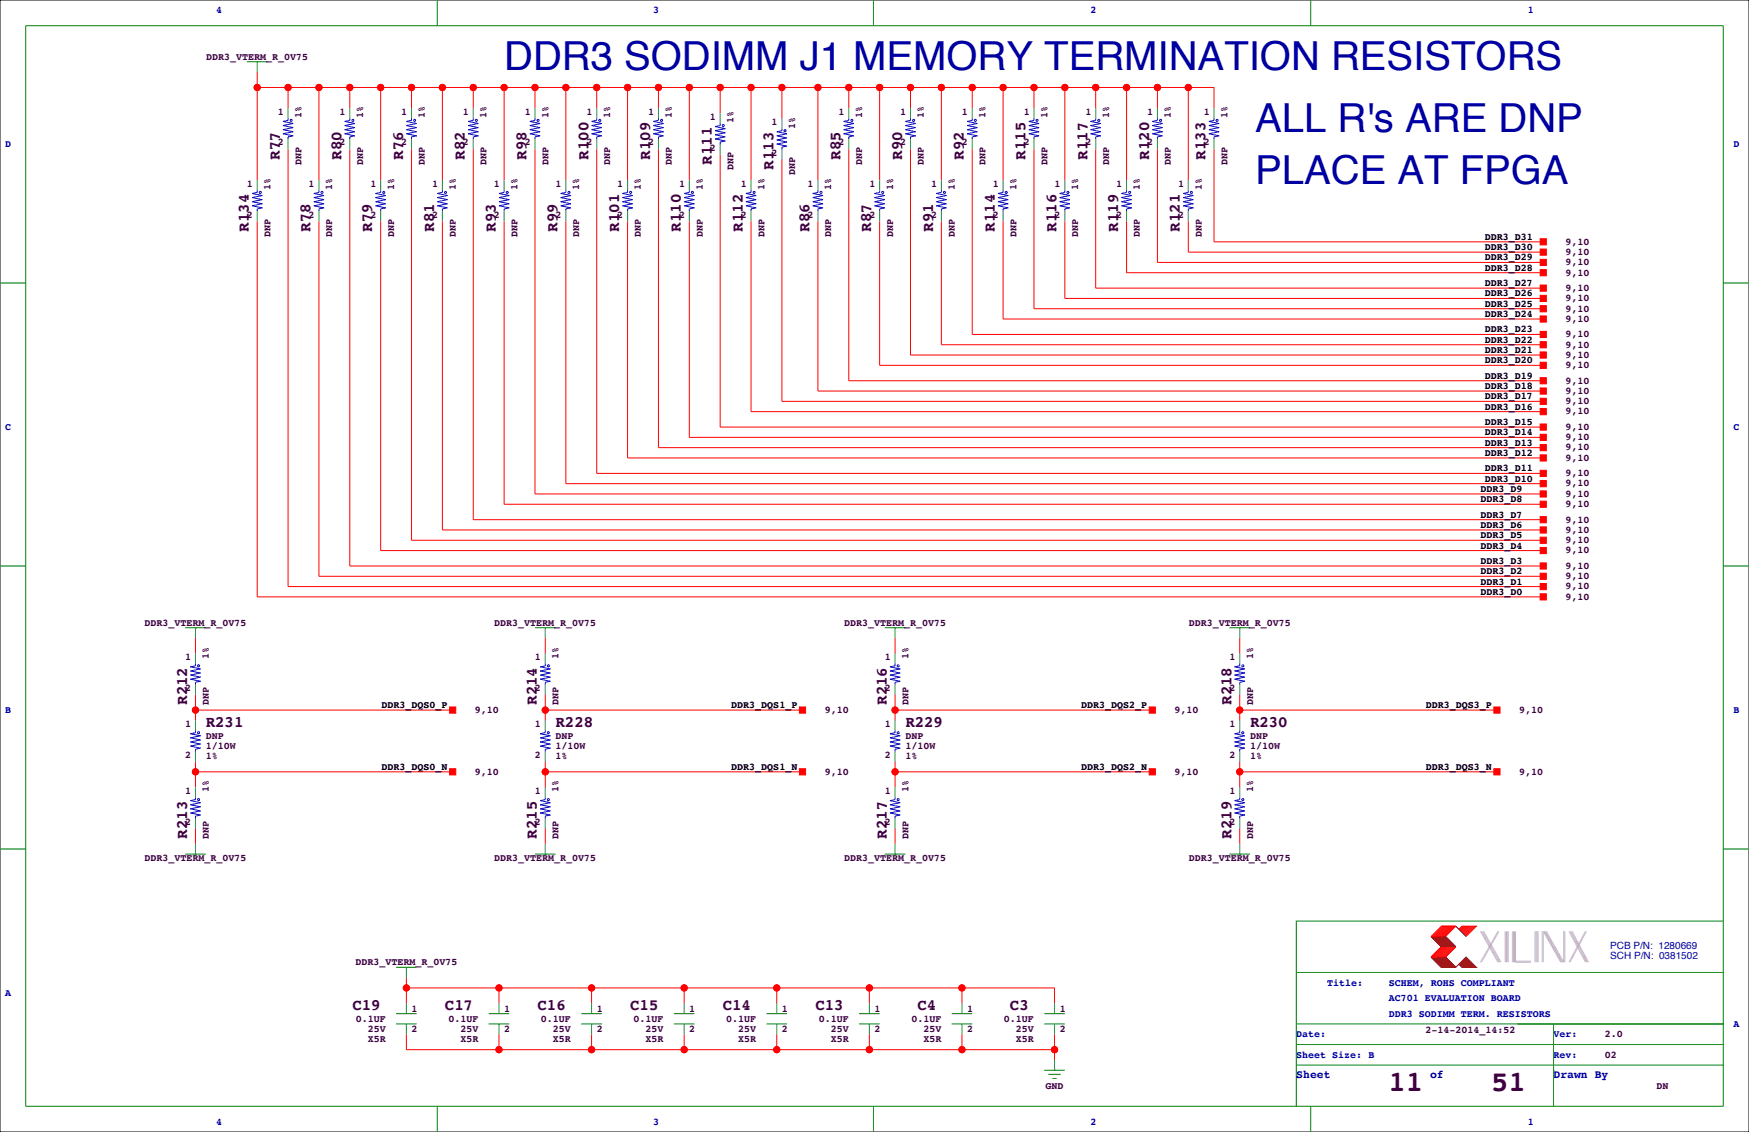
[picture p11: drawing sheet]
<svg xmlns="http://www.w3.org/2000/svg" width="432mm" height="279mm" viewBox="0 0 432 279" stroke-linecap="round" stroke-linejoin="round" font-family="sans-serif">
<path d="M0 0h431.8v279.4h-431.8z" fill="none" stroke="#000" stroke-width=".25"/>
<g fill="none" stroke="#f00" stroke-width=".25">
<path d="M63.5 17.8v26.6M63.5 21.6h236.2v5.1M71.1 21.6v5.1M71.1 36.8v108h309.9M78.7 21.6v22.8M86.4 21.6v5.1M86.4 36.8v102.9h294.6M94 21.6v22.8M101.6 21.6v5.1M101.6 36.8v96.5h279.4M109.2 21.6v22.8M116.8 21.6v5.1"/>
<path d="M116.8 36.8v91.5h264.2M124.5 21.6v22.8M132.1 21.6v5.1M132.1 36.8v85.1h248.9M139.7 21.6v22.8M147.3 21.6v5.1M147.3 36.8v80h233.7M154.9 21.6v22.8M162.6 21.6v5.1M162.6 36.8v73.7h218.4M170.2 21.6v22.8M177.8 21.6v6.3"/>
<path d="M177.8 38.1v67.3h203.2M185.4 21.6v22.8M193 21.6v7.6M193 39.4v59.7h188M201.9 21.6v22.8M209.5 21.6v5.1M209.5 36.8v57.2h171.5M217.2 21.6v22.8M224.8 21.6v5.1M224.8 36.8v50.8h156.2M232.4 21.6v22.8M240 21.6v5.1"/>
<path d="M240 36.8v45.7h141M247.6 21.6v22.8M255.3 21.6v5.1M255.3 36.8v39.4h125.7M262.9 21.6v22.8M270.5 21.6v5.1M270.5 36.8v34.3h110.5M278.1 21.6v22.8M285.8 21.6v5.1M285.8 36.8v28h95.2M293.4 21.6v22.8M299.7 36.8v22.9h81.3"/>
<path d="M63.5 54.6v92.7h317.5M78.7 54.6v87.6h302.3M94 54.6v81.3h287M109.2 54.6v76.2h271.8M124.5 54.6v69.9h256.5M139.7 54.6v64.8h241.3M154.9 54.6v58.4h226.1M170.2 54.6v53.3h210.8M185.4 54.6v47h195.6M201.9 54.6v41.9h179.1M217.2 54.6v35.6h163.8M232.4 54.6v30.5h148.6"/>
<path d="M247.6 54.6v24.1h133.4M262.9 54.6v19.1h118.1M278.1 54.6v12.7h102.9M293.4 54.6v7.6h87.6M48.3 157.5v3.8M134.6 157.5v3.8M221 157.5v3.8M306.1 157.5v3.8M48.3 175.3h63.5M48.3 171.4v6.4M134.6 175.3h63.5M134.6 171.4v6.4"/>
<path d="M221 175.3h63.5M221 171.4v6.4M306.1 175.3h63.5M306.1 171.4v6.4M48.3 188v6.3M48.3 190.5h63.5M134.6 190.5h63.5M134.6 188v6.3M221 188v6.3M221 190.5h63.5M306.1 190.5h63.5M306.1 188v6.3"/>
<path d="M48.3 204.5v3.8M134.6 204.5v3.8M221 204.5v3.8M306.1 204.5v3.8M355.9 233.7l-2.6 2.5h3.6l2.5-2.5M355.9 228.6h3.5l-2.5 2.5h-3.6zM356.1 233.7l-2.5 2.5M356.1 228.6l-2.5 2.5M356.4 233.7l-2.6 2.5M356.4 228.6l-2.6 2.5M356.6 233.7l-2.5 2.5M356.6 228.6l-2.5 2.5"/>
<path d="M356.9 233.7l-2.6 2.5M356.9 228.6l-2.6 2.5M357.1 233.7l-2.5 2.5M357.1 228.6l-2.5 2.5M357.4 233.7l-2.6 2.5M357.4 228.6l-2.6 2.5M357.6 233.7l-2.5 2.5M357.6 228.6l-2.5 2.5M357.9 233.7l-2.6 2.5M357.9 228.6l-2.6 2.5M358.1 233.7l-2.5 2.5M358.1 228.6l-2.5 2.5"/>
<path d="M358.4 233.7l-2.5 2.5M358.4 228.6l-2.5 2.5M358.6 233.7l-2.5 2.5M358.6 228.6l-2.5 2.5M358.9 233.7l-2.5 2.5M358.9 228.6l-2.5 2.5M359.2 233.7l-2.6 2.5M359.2 228.6l-2.6 2.5M360.2 229.4l.7-.8h3.6l-2.6 2.5M361.2 228.6l-.8 .8M361.4 228.6l-1 1M361.7 228.6l-1 1"/>
<path d="M361.9 228.6l-1.2 1.3M362.2 228.6l-1.3 1.3M362.5 228.6l-1.6 1.5M362.7 228.6l-1.5 1.5M363 228.6l-1.8 1.8M363.2 228.6l-1.8 1.8M363.5 228.6l-2.1 2M363.7 228.6l-2 2M364 228.6l-2.3 2.3M364.2 228.6l-2.3 2.3M100.3 241.3v6.3M100.3 255.3v3.8h160"/>
<path d="M100.3 243.8h160v3.8M123.2 243.8v3.8M123.2 255.3v3.8M146 243.8v3.8M146 255.3v3.8M168.9 243.8v3.8M168.9 255.3v3.8M191.8 243.8v3.8M191.8 255.3v3.8M214.6 243.8v3.8M214.6 255.3v3.8M237.5 243.8v3.8"/>
<path d="M237.5 255.3v3.8M260.3 255.3v6.3"/>
<circle cx="63.5" cy="21.6" r=".76"/>
<circle cx="71.1" cy="21.6" r=".76"/>
<circle cx="78.7" cy="21.6" r=".76"/>
<circle cx="86.4" cy="21.6" r=".76"/>
<circle cx="94" cy="21.6" r=".76"/>
<circle cx="101.6" cy="21.6" r=".76"/>
<circle cx="109.2" cy="21.6" r=".76"/>
<circle cx="116.8" cy="21.6" r=".76"/>
<circle cx="124.5" cy="21.6" r=".76"/>
<circle cx="132.1" cy="21.6" r=".76"/>
<circle cx="139.7" cy="21.6" r=".76"/>
<circle cx="147.3" cy="21.6" r=".76"/>
<circle cx="154.9" cy="21.6" r=".76"/>
<circle cx="162.6" cy="21.6" r=".76"/>
<circle cx="170.2" cy="21.6" r=".76"/>
<circle cx="177.8" cy="21.6" r=".76"/>
<circle cx="185.4" cy="21.6" r=".76"/>
<circle cx="193" cy="21.6" r=".76"/>
<circle cx="201.9" cy="21.6" r=".76"/>
<circle cx="209.6" cy="21.6" r=".76"/>
<circle cx="217.2" cy="21.6" r=".76"/>
<circle cx="224.8" cy="21.6" r=".76"/>
<circle cx="232.4" cy="21.6" r=".76"/>
<circle cx="240" cy="21.6" r=".76"/>
<circle cx="247.7" cy="21.6" r=".76"/>
<circle cx="255.3" cy="21.6" r=".76"/>
<circle cx="262.9" cy="21.6" r=".76"/>
<circle cx="270.5" cy="21.6" r=".76"/>
<circle cx="278.1" cy="21.6" r=".76"/>
<circle cx="285.8" cy="21.6" r=".76"/>
<circle cx="293.4" cy="21.6" r=".76"/>
<circle cx="48.3" cy="175.3" r=".76"/>
<circle cx="134.6" cy="175.3" r=".76"/>
<circle cx="221" cy="175.3" r=".76"/>
<circle cx="306.1" cy="175.3" r=".76"/>
<circle cx="48.3" cy="190.5" r=".76"/>
<circle cx="134.6" cy="190.5" r=".76"/>
<circle cx="221" cy="190.5" r=".76"/>
<circle cx="306.1" cy="190.5" r=".76"/>
<circle cx="100.3" cy="243.8" r=".76"/>
<circle cx="123.2" cy="259.1" r=".76"/>
<circle cx="123.2" cy="243.8" r=".76"/>
<circle cx="146.1" cy="259.1" r=".76"/>
<circle cx="146.1" cy="243.8" r=".76"/>
<circle cx="168.9" cy="259.1" r=".76"/>
<circle cx="168.9" cy="243.8" r=".76"/>
<circle cx="191.8" cy="259.1" r=".76"/>
<circle cx="191.8" cy="243.8" r=".76"/>
<circle cx="214.6" cy="259.1" r=".76"/>
<circle cx="214.6" cy="243.8" r=".76"/>
<circle cx="237.5" cy="259.1" r=".76"/>
<circle cx="237.5" cy="243.8" r=".76"/>
<circle cx="260.4" cy="259.1" r=".76"/>
</g>
<g fill="#f00" stroke="#f00" stroke-width=".25">
<path d="M283.7 174.5h1.5v1.5h-1.5z" fill-rule="evenodd"/>
<path d="M111 189.7h1.5v1.6h-1.5z" fill-rule="evenodd"/>
<path d="M368.8 174.5h1.5v1.5h-1.5z" fill-rule="evenodd"/>
<path d="M368.8 189.7h1.5v1.6h-1.5z" fill-rule="evenodd"/>
<path d="M283.7 189.7h1.5v1.6h-1.5z" fill-rule="evenodd"/>
<path d="M197.4 174.5h1.5v1.5h-1.5z" fill-rule="evenodd"/>
<path d="M197.4 189.7h1.5v1.6h-1.5z" fill-rule="evenodd"/>
<path d="M111 174.5h1.5v1.5h-1.5z" fill-rule="evenodd"/>
<path d="M380.2 89.4h1.6v1.5h-1.6z" fill-rule="evenodd"/>
<path d="M380.2 86.9h1.6v1.5h-1.6z" fill-rule="evenodd"/>
<path d="M380.2 84.3h1.6v1.6h-1.6z" fill-rule="evenodd"/>
<path d="M380.2 81.8h1.6v1.5h-1.6z" fill-rule="evenodd"/>
<path d="M380.2 58.9h1.6v1.6h-1.6z" fill-rule="evenodd"/>
<path d="M380.2 61.5h1.6v1.5h-1.6z" fill-rule="evenodd"/>
<path d="M380.2 64h1.6v1.5h-1.6z" fill-rule="evenodd"/>
<path d="M380.2 70.4h1.6v1.5h-1.6z" fill-rule="evenodd"/>
<path d="M380.2 66.5h1.6v1.6h-1.6z" fill-rule="evenodd"/>
<path d="M380.2 72.9h1.6v1.5h-1.6z" fill-rule="evenodd"/>
<path d="M380.2 75.4h1.6v1.6h-1.6z" fill-rule="evenodd"/>
<path d="M380.2 78h1.6v1.5h-1.6z" fill-rule="evenodd"/>
<path d="M380.2 93.2h1.6v1.5h-1.6z" fill-rule="evenodd"/>
<path d="M380.2 95.8h1.6v1.5h-1.6z" fill-rule="evenodd"/>
<path d="M380.2 98.3h1.6v1.5h-1.6z" fill-rule="evenodd"/>
<path d="M380.2 100.8h1.6v1.6h-1.6z" fill-rule="evenodd"/>
<path d="M380.2 104.6h1.6v1.6h-1.6z" fill-rule="evenodd"/>
<path d="M380.2 107.2h1.6v1.5h-1.6z" fill-rule="evenodd"/>
<path d="M380.2 109.7h1.6v1.6h-1.6z" fill-rule="evenodd"/>
<path d="M380.2 112.3h1.6v1.5h-1.6z" fill-rule="evenodd"/>
<path d="M380.2 116.1h1.6v1.5h-1.6z" fill-rule="evenodd"/>
<path d="M380.2 118.6h1.6v1.5h-1.6z" fill-rule="evenodd"/>
<path d="M380.2 121.2h1.6v1.5h-1.6z" fill-rule="evenodd"/>
<path d="M380.2 123.7h1.6v1.5h-1.6z" fill-rule="evenodd"/>
<path d="M380.2 127.5h1.6v1.5h-1.6z" fill-rule="evenodd"/>
<path d="M380.2 130h1.6v1.6h-1.6z" fill-rule="evenodd"/>
<path d="M380.2 132.6h1.6v1.5h-1.6z" fill-rule="evenodd"/>
<path d="M380.2 135.1h1.6v1.6h-1.6z" fill-rule="evenodd"/>
<path d="M380.2 138.9h1.6v1.6h-1.6z" fill-rule="evenodd"/>
<path d="M380.2 141.5h1.6v1.5h-1.6z" fill-rule="evenodd"/>
<path d="M380.2 144h1.6v1.5h-1.6z" fill-rule="evenodd"/>
<path d="M380.2 146.6h1.6v1.5h-1.6z" fill-rule="evenodd"/>
<circle cx="221" cy="175.3" r=".76"/>
<circle cx="48.3" cy="190.5" r=".76"/>
<circle cx="306.1" cy="175.3" r=".76"/>
<circle cx="306.1" cy="190.5" r=".76"/>
<circle cx="221" cy="190.5" r=".76"/>
<circle cx="134.6" cy="175.3" r=".76"/>
<circle cx="134.6" cy="190.5" r=".76"/>
<circle cx="48.3" cy="175.3" r=".76"/>
<circle cx="293.4" cy="21.6" r=".76"/>
<circle cx="285.8" cy="21.6" r=".76"/>
<circle cx="278.1" cy="21.6" r=".76"/>
<circle cx="270.5" cy="21.6" r=".76"/>
<circle cx="262.9" cy="21.6" r=".76"/>
<circle cx="63.5" cy="21.6" r=".76"/>
<circle cx="71.1" cy="21.6" r=".76"/>
<circle cx="78.7" cy="21.6" r=".76"/>
<circle cx="86.4" cy="21.6" r=".76"/>
<circle cx="94" cy="21.6" r=".76"/>
<circle cx="101.6" cy="21.6" r=".76"/>
<circle cx="109.2" cy="21.6" r=".76"/>
<circle cx="116.8" cy="21.6" r=".76"/>
<circle cx="124.5" cy="21.6" r=".76"/>
<circle cx="132.1" cy="21.6" r=".76"/>
<circle cx="139.7" cy="21.6" r=".76"/>
<circle cx="147.3" cy="21.6" r=".76"/>
<circle cx="154.9" cy="21.6" r=".76"/>
<circle cx="162.6" cy="21.6" r=".76"/>
<circle cx="170.2" cy="21.6" r=".76"/>
<circle cx="177.8" cy="21.6" r=".76"/>
<circle cx="185.4" cy="21.6" r=".76"/>
<circle cx="193" cy="21.6" r=".76"/>
<circle cx="201.9" cy="21.6" r=".76"/>
<circle cx="209.6" cy="21.6" r=".76"/>
<circle cx="217.2" cy="21.6" r=".76"/>
<circle cx="224.8" cy="21.6" r=".76"/>
<circle cx="232.4" cy="21.6" r=".76"/>
<circle cx="240" cy="21.6" r=".76"/>
<circle cx="247.7" cy="21.6" r=".76"/>
<circle cx="255.3" cy="21.6" r=".76"/>
<circle cx="123.2" cy="259.1" r=".76"/>
<circle cx="146.1" cy="259.1" r=".76"/>
<circle cx="260.4" cy="259.1" r=".76"/>
<circle cx="237.5" cy="259.1" r=".76"/>
<circle cx="214.6" cy="259.1" r=".76"/>
<circle cx="191.8" cy="259.1" r=".76"/>
<circle cx="168.9" cy="259.1" r=".76"/>
<circle cx="237.5" cy="243.8" r=".76"/>
<circle cx="214.6" cy="243.8" r=".76"/>
<circle cx="191.8" cy="243.8" r=".76"/>
<circle cx="168.9" cy="243.8" r=".76"/>
<circle cx="146.1" cy="243.8" r=".76"/>
<circle cx="123.2" cy="243.8" r=".76"/>
<circle cx="100.3" cy="243.8" r=".76"/>
</g>
<g fill="none" stroke="#008080" stroke-width=".25">
<path d="M63.5 15.2v2.6M71.1 26.7v2.5M71.1 34.3v2.5M86.4 26.7v2.5M86.4 34.3v2.5M101.6 26.7v2.5M101.6 34.3v2.5M116.8 26.7v2.5M116.8 34.3v2.5M132.1 26.7v2.5M132.1 34.3v2.5M147.3 26.7v2.5"/>
<path d="M147.3 34.3v2.5M162.6 26.7v2.5M162.6 34.3v2.5M177.8 27.9v2.6M177.8 35.6v2.5M193 29.2v2.6M193 36.8v2.6M209.5 26.7v2.5M209.5 34.3v2.5M224.8 26.7v2.5M224.8 34.3v2.5M240 26.7v2.5"/>
<path d="M240 34.3v2.5M255.3 26.7v2.5M255.3 34.3v2.5M270.5 26.7v2.5M270.5 34.3v2.5M285.8 26.7v2.5M285.8 34.3v2.5M299.7 26.7v2.5M299.7 34.3v2.5M63.5 44.4v2.6M63.5 52.1v2.5M78.7 44.4v2.6"/>
<path d="M78.7 52.1v2.5M94 44.4v2.6M94 52.1v2.5M109.2 44.4v2.6M109.2 52.1v2.5M124.5 44.4v2.6M124.5 52.1v2.5M139.7 44.4v2.6M139.7 52.1v2.5M154.9 44.4v2.6M154.9 52.1v2.5M170.2 44.4v2.6"/>
<path d="M170.2 52.1v2.5M185.4 44.4v2.6M185.4 52.1v2.5M201.9 44.4v2.6M201.9 52.1v2.5M217.2 44.4v2.6M217.2 52.1v2.5M232.4 44.4v2.6M232.4 52.1v2.5M247.6 44.4v2.6M247.6 52.1v2.5M262.9 44.4v2.6"/>
<path d="M262.9 52.1v2.5M278.1 44.4v2.6M278.1 52.1v2.5M293.4 44.4v2.6M293.4 52.1v2.5M48.3 154.9v2.6M134.6 154.9v2.6M221 154.9v2.6M306.1 154.9v2.6M48.3 161.3v2.5M48.3 168.9v2.5M48.3 177.8v2.5"/>
<path d="M134.6 161.3v2.5M134.6 168.9v2.5M134.6 177.8v2.5M221 161.3v2.5M221 168.9v2.5M221 177.8v2.5M306.1 161.3v2.5M306.1 168.9v2.5M306.1 177.8v2.5M48.3 185.4v2.6M48.3 194.3v2.5M134.6 185.4v2.6"/>
<path d="M134.6 194.3v2.5M221 185.4v2.6M221 194.3v2.5M306.1 185.4v2.6M306.1 194.3v2.5M48.3 201.9v2.6M48.3 208.3v2.5M134.6 201.9v2.6M134.6 208.3v2.5M221 201.9v2.6M221 208.3v2.5M306.1 201.9v2.6"/>
<path d="M306.1 208.3v2.5M100.3 238.8v2.5M100.3 247.6v2.6M100.3 252.7v2.6M123.2 247.6v2.6M123.2 252.7v2.6M146 247.6v2.6M146 252.7v2.6M168.9 247.6v2.6M168.9 252.7v2.6M191.8 247.6v2.6M191.8 252.7v2.6"/>
<path d="M214.6 247.6v2.6M214.6 252.7v2.6M237.5 247.6v2.6M237.5 252.7v2.6M260.3 247.6v2.6M260.3 252.7v2.6M260.3 261.6v2.6"/>
</g>
<g fill="none" stroke="#008000" stroke-width=".25">
<path d="M6.3 6.4h419.1v266.6h-419.1zM61 15.2h5M63.5 15.2h.1M107.9 0v6.4M215.6 0v6.4M323.6 0v6.4M0 69.8h6.3M425.4 69.8h6.4M0 139.7h6.3M425.4 139.7h6.4M45.7 154.9h5.1M48.3 154.9h.1"/>
<path d="M132.1 154.9h5.1M134.6 154.9h.1M218.4 154.9h5.1M221 154.9h.1M303.5 154.9h5.1M306.1 154.9h.1M0 209.5h6.3M45.7 210.8h5.1M48.3 210.8h.1M132.1 210.8h5.1M134.6 210.8h.1M218.4 210.8h5.1"/>
<path d="M221 210.8h.1M303.5 210.8h5.1M306.1 210.8h.1M425.4 209.5h6.4M97.8 238.8h5.1M100.3 238.8h.1M425.4 227.3h-105.4v35.6M97.8 252.7h5.1M97.8 250.2h5.1M120.6 252.7h5.1M120.6 250.2h5.1M143.5 252.7h5.1"/>
<path d="M143.5 250.2h5.1M166.4 252.7h5M166.4 250.2h5M189.2 252.7h5.1M189.2 250.2h5.1M212.1 252.7h5.1M212.1 250.2h5.1M234.9 252.7h5.1M234.9 250.2h5.1M257.8 252.7h5.1M257.8 250.2h5.1M320 252.7h105.4"/>
<path d="M320 257.8h105.4M320 240h105.4M383.5 252.7v20.3M107.9 273v6.4M215.6 273v6.4M257.8 264.2h5.1M258.8 265.2h3.1M259.8 266.2h1.1M260.3 264.2h.1M320 262.9v10.1M320 262.9h105.4M323.6 273v6.4"/>
<path d="M383.5 264.2h.1"/>
</g>
<g fill="none" stroke="#00f" stroke-width=".25">
<path d="M71.1 29.2v.5l-1.3 .3 2.6 .5-2.6 .5 2.6 .5-2.6 .5 2.6 .5-2.6 .5 2.6 .5-1.3 .3v.5M86.4 29.2v.5l-1.3 .3 2.5 .5-2.5 .5 2.5 .5-2.5 .5 2.5 .5-2.5 .5 2.5 .5-1.2 .3v.5M101.6 29.2v.5l-1.3 .3 2.6 .5-2.6 .5 2.6 .5-2.6 .5 2.6 .5-2.6 .5 2.6 .5-1.3 .3v.5M116.8 29.2v.5l-1.2 .3 2.5 .5-2.5 .5 2.5 .5-2.5 .5 2.5 .5-2.5 .5 2.5 .5-1.3 .3v.5M132.1 29.2v.5l-1.3 .3 2.5 .5-2.5 .5 2.5 .5-2.5 .5 2.5 .5-2.5 .5 2.5 .5-1.2 .3v.5M147.3 29.2v.5l-1.3 .3 2.6 .5-2.6 .5 2.6 .5-2.6 .5 2.6 .5-2.6 .5 2.6 .5-1.3 .3v.5M162.6 29.2v.5l-1.3 .3 2.5 .5-2.5 .5 2.5 .5-2.5 .5 2.5 .5-2.5 .5 2.5 .5-1.2 .3v.5M177.8 30.5v.5l-1.3 .2 2.6 .6-2.6 .5 2.6 .5-2.6 .5 2.6 .5-2.6 .5 2.6 .5-1.3 .3v.5M193 31.8v.5l-1.2 .2 2.5 .5-2.5 .5 2.5 .5-2.5 .5 2.5 .6-2.5 .5 2.5 .5-1.3 .2v.5M209.5 29.2v.5l-1.2 .3 2.5 .5-2.5 .5 2.5 .5-2.5 .5 2.5 .5-2.5 .5 2.5 .5-1.3 .3v.5M224.8 29.2v.5l-1.3 .3 2.6 .5-2.6 .5 2.6 .5-2.6 .5 2.6 .5-2.6 .5 2.6 .5-1.3 .3v.5M240 29.2v.5l-1.2 .3 2.5 .5-2.5 .5 2.5 .5-2.5 .5 2.5 .5-2.5 .5 2.5 .5-1.3 .3v.5"/>
<path d="M255.3 29.2v.5l-1.3 .3 2.5 .5-2.5 .5 2.5 .5-2.5 .5 2.5 .5-2.5 .5 2.5 .5-1.2 .3v.5M270.5 29.2v.5l-1.3 .3 2.6 .5-2.6 .5 2.6 .5-2.6 .5 2.6 .5-2.6 .5 2.6 .5-1.3 .3v.5M285.8 29.2v.5l-1.3 .3 2.5 .5-2.5 .5 2.5 .5-2.5 .5 2.5 .5-2.5 .5 2.5 .5-1.2 .3v.5M299.7 29.2v.5l-1.3 .3 2.6 .5-2.6 .5 2.6 .5-2.6 .5 2.6 .5-2.6 .5 2.6 .5-1.3 .3v.5M63.5 47v.5l-1.3 .3 2.6 .5-2.6 .5 2.6 .5-2.6 .5 2.6 .5-2.6 .5 2.6 .5-1.3 .3v.5M78.7 47v.5l-1.2 .3 2.5 .5-2.5 .5 2.5 .5-2.5 .5 2.5 .5-2.5 .5 2.5 .5-1.3 .3v.5M94 47v.5l-1.3 .3 2.5 .5-2.5 .5 2.5 .5-2.5 .5 2.5 .5-2.5 .5 2.5 .5-1.2 .3v.5M109.2 47v.5l-1.3 .3 2.6 .5-2.6 .5 2.6 .5-2.6 .5 2.6 .5-2.6 .5 2.6 .5-1.3 .3v.5M124.5 47v.5l-1.3 .3 2.5 .5-2.5 .5 2.5 .5-2.5 .5 2.5 .5-2.5 .5 2.5 .5-1.2 .3v.5M139.7 47v.5l-1.3 .3 2.6 .5-2.6 .5 2.6 .5-2.6 .5 2.6 .5-2.6 .5 2.6 .5-1.3 .3v.5M154.9 47v.5l-1.2 .3 2.5 .5-2.5 .5 2.5 .5-2.5 .5 2.5 .5-2.5 .5 2.5 .5-1.3 .3v.5M170.2 47v.5l-1.3 .3 2.5 .5-2.5 .5 2.5 .5-2.5 .5 2.5 .5-2.5 .5 2.5 .5-1.2 .3v.5"/>
<path d="M185.4 47v.5l-1.3 .3 2.6 .5-2.6 .5 2.6 .5-2.6 .5 2.6 .5-2.6 .5 2.6 .5-1.3 .3v.5M201.9 47v.5l-1.2 .3 2.5 .5-2.5 .5 2.5 .5-2.5 .5 2.5 .5-2.5 .5 2.5 .5-1.3 .3v.5M217.2 47v.5l-1.3 .3 2.5 .5-2.5 .5 2.5 .5-2.5 .5 2.5 .5-2.5 .5 2.5 .5-1.2 .3v.5M232.4 47v.5l-1.3 .3 2.6 .5-2.6 .5 2.6 .5-2.6 .5 2.6 .5-2.6 .5 2.6 .5-1.3 .3v.5M247.6 47v.5l-1.2 .3 2.5 .5-2.5 .5 2.5 .5-2.5 .5 2.5 .5-2.5 .5 2.5 .5-1.3 .3v.5M262.9 47v.5l-1.3 .3 2.6 .5-2.6 .5 2.6 .5-2.6 .5 2.6 .5-2.6 .5 2.6 .5-1.3 .3v.5M278.1 47v.5l-1.2 .3 2.5 .5-2.5 .5 2.5 .5-2.5 .5 2.5 .5-2.5 .5 2.5 .5-1.3 .3v.5M293.4 47v.5l-1.3 .3 2.5 .5-2.5 .5 2.5 .5-2.5 .5 2.5 .5-2.5 .5 2.5 .5-1.2 .3v.5M48.3 163.8v.5l-1.3 .3 2.5 .5-2.5 .5 2.5 .5-2.5 .5 2.5 .5-2.5 .5 2.5 .5-1.2 .3v.5M134.6 163.8v.5l-1.3 .3 2.6 .5-2.6 .5 2.6 .5-2.6 .5 2.6 .5-2.6 .5 2.6 .5-1.3 .3v.5M221 163.8v.5l-1.3 .3 2.5 .5-2.5 .5 2.5 .5-2.5 .5 2.5 .5-2.5 .5 2.5 .5-1.2 .3v.5M306.1 163.8v.5l-1.3 .3 2.5 .5-2.5 .5 2.5 .5-2.5 .5 2.5 .5-2.5 .5 2.5 .5-1.2 .3v.5"/>
<path d="M48.3 180.3v.5l-1.3 .3 2.5 .5-2.5 .5 2.5 .5-2.5 .5 2.5 .5-2.5 .5 2.5 .6-1.2 .2v.5M48.3 196.8v.6l-1.3 .2 2.5 .5-2.5 .5 2.5 .5-2.5 .5 2.5 .6-2.5 .5 2.5 .5-1.2 .2v.5M134.6 180.3v.5l-1.3 .3 2.6 .5-2.6 .5 2.6 .5-2.6 .5 2.6 .5-2.6 .5 2.6 .6-1.3 .2v.5M134.6 196.8v.6l-1.3 .2 2.6 .5-2.6 .5 2.6 .5-2.6 .5 2.6 .6-2.6 .5 2.6 .5-1.3 .2v.5M221 180.3v.5l-1.3 .3 2.5 .5-2.5 .5 2.5 .5-2.5 .5 2.5 .5-2.5 .5 2.5 .6-1.2 .2v.5M221 196.8v.6l-1.3 .2 2.5 .5-2.5 .5 2.5 .5-2.5 .5 2.5 .6-2.5 .5 2.5 .5-1.2 .2v.5M306.1 196.8v.6l-1.3 .2 2.5 .5-2.5 .5 2.5 .5-2.5 .5 2.5 .6-2.5 .5 2.5 .5-1.2 .2v.5M306.1 180.3v.5l-1.3 .3 2.5 .5-2.5 .5 2.5 .5-2.5 .5 2.5 .5-2.5 .5 2.5 .6-1.2 .2v.5"/>
<circle cx="71.9" cy="29.7" r=".25"/>
<circle cx="87.1" cy="29.7" r=".25"/>
<circle cx="102.4" cy="29.7" r=".25"/>
<circle cx="117.6" cy="29.7" r=".25"/>
<circle cx="132.8" cy="29.7" r=".25"/>
<circle cx="148.1" cy="29.7" r=".25"/>
<circle cx="163.3" cy="29.7" r=".25"/>
<circle cx="178.6" cy="31" r=".25"/>
<circle cx="193.8" cy="32.3" r=".25"/>
<circle cx="210.3" cy="29.7" r=".25"/>
<circle cx="225.6" cy="29.7" r=".25"/>
<circle cx="240.8" cy="29.7" r=".25"/>
<circle cx="256" cy="29.7" r=".25"/>
<circle cx="271.3" cy="29.7" r=".25"/>
<circle cx="286.5" cy="29.7" r=".25"/>
<circle cx="300.5" cy="29.7" r=".25"/>
<circle cx="64.3" cy="47.5" r=".25"/>
<circle cx="79.5" cy="47.5" r=".25"/>
<circle cx="94.7" cy="47.5" r=".25"/>
<circle cx="110" cy="47.5" r=".25"/>
<circle cx="125.2" cy="47.5" r=".25"/>
<circle cx="140.5" cy="47.5" r=".25"/>
<circle cx="155.7" cy="47.5" r=".25"/>
<circle cx="170.9" cy="47.5" r=".25"/>
<circle cx="186.2" cy="47.5" r=".25"/>
<circle cx="202.7" cy="47.5" r=".25"/>
<circle cx="217.9" cy="47.5" r=".25"/>
<circle cx="233.2" cy="47.5" r=".25"/>
<circle cx="248.4" cy="47.5" r=".25"/>
<circle cx="263.7" cy="47.5" r=".25"/>
<circle cx="278.9" cy="47.5" r=".25"/>
<circle cx="294.1" cy="47.5" r=".25"/>
<circle cx="49" cy="164.3" r=".25"/>
<circle cx="135.4" cy="164.3" r=".25"/>
<circle cx="221.7" cy="164.3" r=".25"/>
<circle cx="306.8" cy="164.3" r=".25"/>
<circle cx="49" cy="197.4" r=".25"/>
<circle cx="49" cy="180.8" r=".25"/>
<circle cx="135.4" cy="197.4" r=".25"/>
<circle cx="135.4" cy="180.8" r=".25"/>
<circle cx="221.7" cy="197.4" r=".25"/>
<circle cx="221.7" cy="180.8" r=".25"/>
<circle cx="306.8" cy="197.4" r=".25"/>
<circle cx="306.8" cy="180.8" r=".25"/>
</g>
<g fill="none" stroke="#800000" stroke-width=".25">
<path d="M353.3 236.2l2.6 2.6h3.5M353.3 231.1l2.6 2.6M353.6 231.1l2.5 2.6M353.6 236.2l2.5 2.6M353.8 231.1l2.6 2.6M353.8 236.2l2.6 2.6M354.1 231.1l2.5 2.6M354.1 236.2l2.5 2.6M354.3 231.1l2.6 2.6M354.3 236.2l2.6 2.6M354.6 231.1l2.5 2.6M354.6 236.2l2.5 2.6"/>
<path d="M354.8 231.1l2.6 2.6M354.8 236.2l2.6 2.6M355.1 231.1l2.5 2.6M355.1 236.2l2.5 2.6M355.3 231.1l2.6 2.6M355.3 236.2l2.6 2.6M355.6 231.1l2.5 2.6M355.6 236.2l2.5 2.6M355.9 231.1l2.5 2.6M355.9 236.2l2.5 2.6M356.1 231.1l2.5 2.6M356.1 236.2l2.5 2.6"/>
<path d="M356.4 231.1l2.5 2.6M356.4 236.2l2.5 2.6M356.6 231.1l2.6 2.6M356.6 236.2l2.6 2.6M356.9 231.1l2.5 2.6M356.9 236.2l2.5 2.6M359.4 228.6l2.5 2.5M360.2 238l.7 .8h3.6l-2.6-2.6-2.5 2.6M360.4 237.7l1 1.1M360.4 238l.8 .8M360.7 237.5l1.2 1.3M360.7 237.7l1 1.1"/>
<path d="M360.9 237.2l1.6 1.6M360.9 237.5l1.3 1.3M361.2 237l1.8 1.8M361.2 237.2l1.5 1.6M361.4 236.7l2.1 2.1M361.4 237l1.8 1.8M361.7 236.5l2.3 2.3M361.7 236.7l2 2.1M361.9 236.5l2.3 2.3"/>
</g>
<g fill="none" stroke="#c0c0c0" stroke-width=".25">
<path d="M365.5 229.9l4.3 7.6M365.8 229.9l4.3 7.6M366 229.9l4.3 7.6M366.3 229.9l4.3 7.6M369.8 229.9l-4.3 7.6M370.1 229.9l-4.3 7.6M371.6 229.9v7.6M371.9 229.9v7.6M372.1 229.9v7.6M372.4 229.9v7.6M373.4 229.9v7.6M373.6 229.9v7.6"/>
<path d="M373.9 229.9v7.6M374.1 229.9v7.6h3.9M374.1 237.2h3.9M379 229.9v7.6M379.2 229.9v7.6M379.5 229.9v7.6M379.7 229.9v7.6M380.7 229.9v7.6M381 237.5v-7.6l4.3 7.6M381.3 229.9l4.3 7.6M381.5 229.9l4.3 7.6M381.8 229.9l4.3 7.6v-7.6"/>
<path d="M386.3 229.9v7.6M387.3 229.9l4.1 7.6M387.6 229.9l4.1 7.6M387.9 229.9l4 7.6M388.1 229.9l4.1 7.6M391.4 229.9l-4.1 7.6M391.7 229.9l-4.1 7.6"/>
</g>
<g font-size="9.9" fill="#0000a0">
<text x="124.5" y="17.4">DDR3 SODIMM J1 MEMORY TERMINATION RESISTORS</text>
<text x="309.9" y="32.6">ALL R's ARE DNP</text>
<text x="309.9" y="45.3">PLACE AT FPGA</text>
</g>
<g font-size="7.1" fill="#400040">
<text x="342.8" y="269.3">11</text>
<text x="368.2" y="269.3">51</text>
</g>
<g font-size="3.9" fill="#400040">
<text x="69.1" y="39.4" transform="rotate(-90 69.1 39.4)">R77</text>
<text x="84.3" y="39.4" transform="rotate(-90 84.3 39.4)">R80</text>
<text x="99.5" y="39.4" transform="rotate(-90 99.5 39.4)">R76</text>
<text x="114.8" y="39.4" transform="rotate(-90 114.8 39.4)">R82</text>
<text x="130" y="39.4" transform="rotate(-90 130 39.4)">R98</text>
<text x="145.3" y="39.4" transform="rotate(-90 145.3 39.4)">R100</text>
<text x="160.5" y="39.4" transform="rotate(-90 160.5 39.4)">R109</text>
<text x="175.7" y="40.6" transform="rotate(-90 175.7 40.6)">R111</text>
<text x="191" y="41.9" transform="rotate(-90 191 41.9)">R113</text>
<text x="207.5" y="39.4" transform="rotate(-90 207.5 39.4)">R85</text>
<text x="222.7" y="39.4" transform="rotate(-90 222.7 39.4)">R90</text>
<text x="238" y="39.4" transform="rotate(-90 238 39.4)">R92</text>
<text x="253.2" y="39.4" transform="rotate(-90 253.2 39.4)">R115</text>
<text x="268.4" y="39.4" transform="rotate(-90 268.4 39.4)">R117</text>
<text x="283.7" y="39.4" transform="rotate(-90 283.7 39.4)">R120</text>
<text x="297.7" y="39.4" transform="rotate(-90 297.7 39.4)">R133</text>
<text x="61.4" y="57.2" transform="rotate(-90 61.4 57.2)">R134</text>
<text x="76.7" y="57.2" transform="rotate(-90 76.7 57.2)">R78</text>
<text x="91.9" y="57.2" transform="rotate(-90 91.9 57.2)">R79</text>
<text x="107.2" y="57.2" transform="rotate(-90 107.2 57.2)">R81</text>
<text x="122.4" y="57.2" transform="rotate(-90 122.4 57.2)">R93</text>
<text x="137.6" y="57.2" transform="rotate(-90 137.6 57.2)">R99</text>
<text x="152.9" y="57.2" transform="rotate(-90 152.9 57.2)">R101</text>
<text x="168.1" y="57.2" transform="rotate(-90 168.1 57.2)">R110</text>
<text x="183.4" y="57.2" transform="rotate(-90 183.4 57.2)">R112</text>
<text x="199.9" y="57.2" transform="rotate(-90 199.9 57.2)">R86</text>
<text x="215.1" y="57.2" transform="rotate(-90 215.1 57.2)">R87</text>
<text x="230.3" y="57.2" transform="rotate(-90 230.3 57.2)">R91</text>
<text x="245.6" y="57.2" transform="rotate(-90 245.6 57.2)">R114</text>
<text x="260.8" y="57.2" transform="rotate(-90 260.8 57.2)">R116</text>
<text x="276.1" y="57.2" transform="rotate(-90 276.1 57.2)">R119</text>
<text x="291.3" y="57.2" transform="rotate(-90 291.3 57.2)">R121</text>
<text x="46.2" y="174" transform="rotate(-90 46.2 174)">R212</text>
<text x="132.6" y="174" transform="rotate(-90 132.6 174)">R214</text>
<text x="218.9" y="174" transform="rotate(-90 218.9 174)">R216</text>
<text x="304" y="174" transform="rotate(-90 304 174)">R218</text>
<text x="50.8" y="179.5">R231</text>
<text x="137.2" y="179.5">R228</text>
<text x="223.5" y="179.5">R229</text>
<text x="308.6" y="179.5">R230</text>
<text x="46.2" y="207" transform="rotate(-90 46.2 207)">R213</text>
<text x="132.6" y="207" transform="rotate(-90 132.6 207)">R215</text>
<text x="218.9" y="207" transform="rotate(-90 218.9 207)">R217</text>
<text x="304" y="207" transform="rotate(-90 304 207)">R219</text>
<text x="87" y="249.4">C19</text>
<text x="109.9" y="249.4">C17</text>
<text x="132.7" y="249.4">C16</text>
<text x="155.6" y="249.4">C15</text>
<text x="178.4" y="249.4">C14</text>
<text x="201.3" y="249.4">C13</text>
<text x="226.5" y="249.4">C4</text>
<text x="249.3" y="249.4">C3</text>
</g>
<g font-size="2.8" fill="#0000a0">
<text x="320" y="266.1">Sheet</text>
<text x="353.1" y="266.1">of</text>
<text x="383.5" y="266.1">Drawn By</text>
</g>
<g font-size="2.5" fill="#0000a0">
<text x="53.3" y="3.3">4</text>
<text x="161.3" y="3.3">3</text>
<text x="269.2" y="3.3">2</text>
<text x="377.2" y="3.3">1</text>
<text x="1.3" y="36.3">D</text>
<text x="428" y="36.3">D</text>
<text x="1.3" y="106.2">C</text>
<text x="428" y="106.2">C</text>
<text x="1.3" y="176">B</text>
<text x="428" y="176">B</text>
<text x="397.5" y="236.8">SCH P/N: 0381502</text>
<text x="397.5" y="234.2">PCB P/N: 1280669</text>
<text x="1.3" y="245.9">A</text>
<text x="327.7" y="243.3">Title:</text>
<text x="342.9" y="243.3">SCHEM, ROHS COMPLIANT</text>
<text x="342.9" y="247.1">AC701 EVALUATION BOARD</text>
<text x="342.9" y="251">DDR3 SODIMM TERM. RESISTORS</text>
<text x="320" y="256">Date:</text>
<text x="383.5" y="256">Ver:</text>
<text x="428" y="253.5">A</text>
<text x="320" y="261.1">Sheet Size: B</text>
<text x="383.5" y="261.1">Rev:</text>
<text x="53.3" y="277.6">4</text>
<text x="161.3" y="277.6">3</text>
<text x="269.2" y="277.6">2</text>
<text x="377.2" y="277.6">1</text>
</g>
<g font-size="2.5" fill="#400040">
<text x="50.9" y="14.7">DDR3_VTERM_R_0V75</text>
<text x="68.6" y="28.3">1</text>
<text x="74.4" y="29.2" transform="rotate(-90 74.4 29.2)">1%</text>
<text x="83.8" y="28.3">1</text>
<text x="89.7" y="29.2" transform="rotate(-90 89.7 29.2)">1%</text>
<text x="99.1" y="28.3">1</text>
<text x="104.9" y="29.2" transform="rotate(-90 104.9 29.2)">1%</text>
<text x="114.3" y="28.3">1</text>
<text x="120.1" y="29.2" transform="rotate(-90 120.1 29.2)">1%</text>
<text x="129.5" y="28.3">1</text>
<text x="135.4" y="29.2" transform="rotate(-90 135.4 29.2)">1%</text>
<text x="144.8" y="28.3">1</text>
<text x="150.6" y="29.2" transform="rotate(-90 150.6 29.2)">1%</text>
<text x="160" y="28.3">1</text>
<text x="165.9" y="29.2" transform="rotate(-90 165.9 29.2)">1%</text>
<text x="175.3" y="29.6">1</text>
<text x="207" y="28.3">1</text>
<text x="212.9" y="29.2" transform="rotate(-90 212.9 29.2)">1%</text>
<text x="222.2" y="28.3">1</text>
<text x="228.1" y="29.2" transform="rotate(-90 228.1 29.2)">1%</text>
<text x="237.5" y="28.3">1</text>
<text x="243.3" y="29.2" transform="rotate(-90 243.3 29.2)">1%</text>
<text x="252.7" y="28.3">1</text>
<text x="258.6" y="29.2" transform="rotate(-90 258.6 29.2)">1%</text>
<text x="268" y="28.3">1</text>
<text x="273.8" y="29.2" transform="rotate(-90 273.8 29.2)">1%</text>
<text x="283.2" y="28.3">1</text>
<text x="289.1" y="29.2" transform="rotate(-90 289.1 29.2)">1%</text>
<text x="297.2" y="28.3">1</text>
<text x="303" y="29.2" transform="rotate(-90 303 29.2)">1%</text>
<text x="68.6" y="35.9">2</text>
<text x="83.8" y="35.9">2</text>
<text x="99.1" y="35.9">2</text>
<text x="114.3" y="35.9">2</text>
<text x="129.5" y="35.9">2</text>
<text x="144.8" y="35.9">2</text>
<text x="160" y="35.9">2</text>
<text x="181.1" y="30.5" transform="rotate(-90 181.1 30.5)">1%</text>
<text x="190.5" y="30.8">1</text>
<text x="196.3" y="31.8" transform="rotate(-90 196.3 31.8)">1%</text>
<text x="207" y="35.9">2</text>
<text x="222.2" y="35.9">2</text>
<text x="237.5" y="35.9">2</text>
<text x="252.7" y="35.9">2</text>
<text x="268" y="35.9">2</text>
<text x="283.2" y="35.9">2</text>
<text x="297.2" y="35.9">2</text>
<text x="74.4" y="40.6" transform="rotate(-90 74.4 40.6)">DNP</text>
<text x="89.7" y="40.6" transform="rotate(-90 89.7 40.6)">DNP</text>
<text x="104.9" y="40.6" transform="rotate(-90 104.9 40.6)">DNP</text>
<text x="120.1" y="40.6" transform="rotate(-90 120.1 40.6)">DNP</text>
<text x="135.4" y="40.6" transform="rotate(-90 135.4 40.6)">DNP</text>
<text x="150.6" y="40.6" transform="rotate(-90 150.6 40.6)">DNP</text>
<text x="165.9" y="40.6" transform="rotate(-90 165.9 40.6)">DNP</text>
<text x="175.3" y="37.2">2</text>
<text x="181.1" y="41.9" transform="rotate(-90 181.1 41.9)">DNP</text>
<text x="190.5" y="38.4">2</text>
<text x="212.9" y="40.6" transform="rotate(-90 212.9 40.6)">DNP</text>
<text x="228.1" y="40.6" transform="rotate(-90 228.1 40.6)">DNP</text>
<text x="243.3" y="40.6" transform="rotate(-90 243.3 40.6)">DNP</text>
<text x="258.6" y="40.6" transform="rotate(-90 258.6 40.6)">DNP</text>
<text x="273.8" y="40.6" transform="rotate(-90 273.8 40.6)">DNP</text>
<text x="289.1" y="40.6" transform="rotate(-90 289.1 40.6)">DNP</text>
<text x="303" y="40.6" transform="rotate(-90 303 40.6)">DNP</text>
<text x="61" y="46.1">1</text>
<text x="66.8" y="47" transform="rotate(-90 66.8 47)">1%</text>
<text x="76.2" y="46.1">1</text>
<text x="82" y="47" transform="rotate(-90 82 47)">1%</text>
<text x="91.4" y="46.1">1</text>
<text x="97.3" y="47" transform="rotate(-90 97.3 47)">1%</text>
<text x="106.7" y="46.1">1</text>
<text x="112.5" y="47" transform="rotate(-90 112.5 47)">1%</text>
<text x="121.9" y="46.1">1</text>
<text x="127.8" y="47" transform="rotate(-90 127.8 47)">1%</text>
<text x="137.2" y="46.1">1</text>
<text x="143" y="47" transform="rotate(-90 143 47)">1%</text>
<text x="152.4" y="46.1">1</text>
<text x="158.2" y="47" transform="rotate(-90 158.2 47)">1%</text>
<text x="167.6" y="46.1">1</text>
<text x="173.5" y="47" transform="rotate(-90 173.5 47)">1%</text>
<text x="182.9" y="46.1">1</text>
<text x="188.7" y="47" transform="rotate(-90 188.7 47)">1%</text>
<text x="196.3" y="43.2" transform="rotate(-90 196.3 43.2)">DNP</text>
<text x="199.4" y="46.1">1</text>
<text x="205.2" y="47" transform="rotate(-90 205.2 47)">1%</text>
<text x="214.6" y="46.1">1</text>
<text x="220.5" y="47" transform="rotate(-90 220.5 47)">1%</text>
<text x="229.9" y="46.1">1</text>
<text x="235.7" y="47" transform="rotate(-90 235.7 47)">1%</text>
<text x="245.1" y="46.1">1</text>
<text x="251" y="47" transform="rotate(-90 251 47)">1%</text>
<text x="260.3" y="46.1">1</text>
<text x="266.2" y="47" transform="rotate(-90 266.2 47)">1%</text>
<text x="275.6" y="46.1">1</text>
<text x="281.4" y="47" transform="rotate(-90 281.4 47)">1%</text>
<text x="290.8" y="46.1">1</text>
<text x="296.7" y="47" transform="rotate(-90 296.7 47)">1%</text>
<text x="61" y="53.7">2</text>
<text x="76.2" y="53.7">2</text>
<text x="91.4" y="53.7">2</text>
<text x="106.7" y="53.7">2</text>
<text x="121.9" y="53.7">2</text>
<text x="137.2" y="53.7">2</text>
<text x="152.4" y="53.7">2</text>
<text x="167.6" y="53.7">2</text>
<text x="182.9" y="53.7">2</text>
<text x="199.4" y="53.7">2</text>
<text x="214.6" y="53.7">2</text>
<text x="229.9" y="53.7">2</text>
<text x="245.1" y="53.7">2</text>
<text x="260.3" y="53.7">2</text>
<text x="275.6" y="53.7">2</text>
<text x="290.8" y="53.7">2</text>
<text x="66.8" y="58.4" transform="rotate(-90 66.8 58.4)">DNP</text>
<text x="82" y="58.4" transform="rotate(-90 82 58.4)">DNP</text>
<text x="97.3" y="58.4" transform="rotate(-90 97.3 58.4)">DNP</text>
<text x="112.5" y="58.4" transform="rotate(-90 112.5 58.4)">DNP</text>
<text x="127.8" y="58.4" transform="rotate(-90 127.8 58.4)">DNP</text>
<text x="143" y="58.4" transform="rotate(-90 143 58.4)">DNP</text>
<text x="158.2" y="58.4" transform="rotate(-90 158.2 58.4)">DNP</text>
<text x="173.5" y="58.4" transform="rotate(-90 173.5 58.4)">DNP</text>
<text x="188.7" y="58.4" transform="rotate(-90 188.7 58.4)">DNP</text>
<text x="205.2" y="58.4" transform="rotate(-90 205.2 58.4)">DNP</text>
<text x="220.5" y="58.4" transform="rotate(-90 220.5 58.4)">DNP</text>
<text x="235.7" y="58.4" transform="rotate(-90 235.7 58.4)">DNP</text>
<text x="251" y="58.4" transform="rotate(-90 251 58.4)">DNP</text>
<text x="266.2" y="58.4" transform="rotate(-90 266.2 58.4)">DNP</text>
<text x="281.4" y="58.4" transform="rotate(-90 281.4 58.4)">DNP</text>
<text x="296.7" y="58.4" transform="rotate(-90 296.7 58.4)">DNP</text>
<text x="386.5" y="65.5">9,10</text>
<text x="386.5" y="62.9">9,10</text>
<text x="386.5" y="60.4">9,10</text>
<text x="386.5" y="68">9,10</text>
<text x="386.5" y="71.8">9,10</text>
<text x="386.5" y="76.9">9,10</text>
<text x="386.5" y="74.4">9,10</text>
<text x="386.5" y="79.4">9,10</text>
<text x="386.5" y="83.2">9,10</text>
<text x="386.5" y="85.8">9,10</text>
<text x="386.5" y="88.3">9,10</text>
<text x="386.5" y="94.7">9,10</text>
<text x="386.5" y="90.9">9,10</text>
<text x="386.5" y="99.8">9,10</text>
<text x="386.5" y="97.2">9,10</text>
<text x="386.5" y="106.1">9,10</text>
<text x="386.5" y="102.3">9,10</text>
<text x="386.5" y="113.7">9,10</text>
<text x="386.5" y="111.2">9,10</text>
<text x="386.5" y="108.6">9,10</text>
<text x="386.5" y="117.5">9,10</text>
<text x="386.5" y="125.2">9,10</text>
<text x="386.5" y="122.6">9,10</text>
<text x="386.5" y="120.1">9,10</text>
<text x="386.5" y="131.5">9,10</text>
<text x="386.5" y="129">9,10</text>
<text x="386.5" y="136.6">9,10</text>
<text x="386.5" y="134">9,10</text>
<text x="386.5" y="142.9">9,10</text>
<text x="386.5" y="140.4">9,10</text>
<text x="386.5" y="148">9,10</text>
<text x="386.5" y="145.5">9,10</text>
<text x="35.7" y="154.4">DDR3_VTERM_R_0V75</text>
<text x="122" y="154.4">DDR3_VTERM_R_0V75</text>
<text x="208.4" y="154.4">DDR3_VTERM_R_0V75</text>
<text x="293.5" y="154.4">DDR3_VTERM_R_0V75</text>
<text x="45.7" y="162.9">1</text>
<text x="51.6" y="162.6" transform="rotate(-90 51.6 162.6)">1%</text>
<text x="132.1" y="162.9">1</text>
<text x="137.9" y="162.6" transform="rotate(-90 137.9 162.6)">1%</text>
<text x="218.4" y="162.9">1</text>
<text x="224.3" y="162.6" transform="rotate(-90 224.3 162.6)">1%</text>
<text x="303.5" y="162.9">1</text>
<text x="309.4" y="162.6" transform="rotate(-90 309.4 162.6)">1%</text>
<text x="45.7" y="170.5">2</text>
<text x="51.6" y="174" transform="rotate(-90 51.6 174)">DNP</text>
<text x="132.1" y="170.5">2</text>
<text x="137.9" y="174" transform="rotate(-90 137.9 174)">DNP</text>
<text x="218.4" y="170.5">2</text>
<text x="224.3" y="174" transform="rotate(-90 224.3 174)">DNP</text>
<text x="303.5" y="170.5">2</text>
<text x="309.4" y="174" transform="rotate(-90 309.4 174)">DNP</text>
<text x="45.7" y="179.4">1</text>
<text x="117.3" y="176">9,10</text>
<text x="132.1" y="179.4">1</text>
<text x="203.6" y="176">9,10</text>
<text x="218.4" y="179.4">1</text>
<text x="290" y="176">9,10</text>
<text x="303.5" y="179.4">1</text>
<text x="375.1" y="176">9,10</text>
<text x="50.8" y="182.4">DNP</text>
<text x="50.8" y="184.9">1/10W</text>
<text x="137.2" y="182.4">DNP</text>
<text x="137.2" y="184.9">1/10W</text>
<text x="223.5" y="182.4">DNP</text>
<text x="223.5" y="184.9">1/10W</text>
<text x="308.6" y="182.4">DNP</text>
<text x="308.6" y="184.9">1/10W</text>
<text x="45.7" y="187">2</text>
<text x="50.8" y="187.5">1%</text>
<text x="117.3" y="191.2">9,10</text>
<text x="132.1" y="187">2</text>
<text x="137.2" y="187.5">1%</text>
<text x="203.6" y="191.2">9,10</text>
<text x="218.4" y="187">2</text>
<text x="223.5" y="187.5">1%</text>
<text x="290" y="191.2">9,10</text>
<text x="303.5" y="187">2</text>
<text x="308.6" y="187.5">1%</text>
<text x="375.1" y="191.2">9,10</text>
<text x="45.7" y="195.9">1</text>
<text x="51.6" y="195.6" transform="rotate(-90 51.6 195.6)">1%</text>
<text x="132.1" y="195.9">1</text>
<text x="137.9" y="195.6" transform="rotate(-90 137.9 195.6)">1%</text>
<text x="218.4" y="195.9">1</text>
<text x="224.3" y="195.6" transform="rotate(-90 224.3 195.6)">1%</text>
<text x="303.5" y="195.9">1</text>
<text x="309.4" y="195.6" transform="rotate(-90 309.4 195.6)">1%</text>
<text x="45.7" y="203.5">2</text>
<text x="132.1" y="203.5">2</text>
<text x="218.4" y="203.5">2</text>
<text x="303.5" y="203.5">2</text>
<text x="51.6" y="207" transform="rotate(-90 51.6 207)">DNP</text>
<text x="137.9" y="207" transform="rotate(-90 137.9 207)">DNP</text>
<text x="224.3" y="207" transform="rotate(-90 224.3 207)">DNP</text>
<text x="309.4" y="207" transform="rotate(-90 309.4 207)">DNP</text>
<text x="35.7" y="212.4">DDR3_VTERM_R_0V75</text>
<text x="122" y="212.4">DDR3_VTERM_R_0V75</text>
<text x="208.4" y="212.4">DDR3_VTERM_R_0V75</text>
<text x="293.5" y="212.4">DDR3_VTERM_R_0V75</text>
<text x="87.7" y="238.3">DDR3_VTERM_R_0V75</text>
<text x="101.6" y="249.7">1</text>
<text x="124.5" y="249.7">1</text>
<text x="147.3" y="249.7">1</text>
<text x="170.2" y="249.7">1</text>
<text x="193" y="249.7">1</text>
<text x="215.9" y="249.7">1</text>
<text x="238.8" y="249.7">1</text>
<text x="261.6" y="249.7">1</text>
<text x="87.8" y="252.2">0.1UF</text>
<text x="90.8" y="254.8">25V</text>
<text x="90.8" y="257.3">X5R</text>
<text x="101.6" y="254.8">2</text>
<text x="110.7" y="252.2">0.1UF</text>
<text x="113.7" y="254.8">25V</text>
<text x="113.7" y="257.3">X5R</text>
<text x="124.5" y="254.8">2</text>
<text x="133.6" y="252.2">0.1UF</text>
<text x="136.5" y="254.8">25V</text>
<text x="136.5" y="257.3">X5R</text>
<text x="147.3" y="254.8">2</text>
<text x="156.4" y="252.2">0.1UF</text>
<text x="159.4" y="254.8">25V</text>
<text x="159.4" y="257.3">X5R</text>
<text x="170.2" y="254.8">2</text>
<text x="179.3" y="252.2">0.1UF</text>
<text x="182.2" y="254.8">25V</text>
<text x="182.2" y="257.3">X5R</text>
<text x="193" y="254.8">2</text>
<text x="202.1" y="252.2">0.1UF</text>
<text x="205.1" y="254.8">25V</text>
<text x="205.1" y="257.3">X5R</text>
<text x="215.9" y="254.8">2</text>
<text x="225" y="252.2">0.1UF</text>
<text x="228" y="254.8">25V</text>
<text x="228" y="257.3">X5R</text>
<text x="238.8" y="254.8">2</text>
<text x="247.9" y="252.2">0.1UF</text>
<text x="250.8" y="254.8">25V</text>
<text x="250.8" y="257.3">X5R</text>
<text x="261.6" y="254.8">2</text>
<text x="351.9" y="255">2-14-2014_14:52</text>
<text x="396.2" y="256">2.0</text>
<text x="396.2" y="261.1">02</text>
<text x="258.1" y="268.7">GND</text>
<text x="408.9" y="268.7">DN</text>
</g>
<g font-size="2.5">
<text x="366.6" y="59.2">DDR3_D31</text>
<text x="366.6" y="64.3">DDR3_D29</text>
<text x="366.6" y="61.7">DDR3_D30</text>
<text x="366.6" y="66.8">DDR3_D28</text>
<text x="366.6" y="70.6">DDR3_D27</text>
<text x="366.6" y="75.7">DDR3_D25</text>
<text x="366.6" y="73.2">DDR3_D26</text>
<text x="366.6" y="78.2">DDR3_D24</text>
<text x="366.6" y="82">DDR3_D23</text>
<text x="366.6" y="84.6">DDR3_D22</text>
<text x="366.6" y="87.1">DDR3_D21</text>
<text x="366.6" y="89.7">DDR3_D20</text>
<text x="366.6" y="93.5">DDR3_D19</text>
<text x="366.6" y="101.1">DDR3_D16</text>
<text x="366.6" y="98.6">DDR3_D17</text>
<text x="366.6" y="96">DDR3_D18</text>
<text x="366.6" y="107.4">DDR3_D14</text>
<text x="366.6" y="104.9">DDR3_D15</text>
<text x="366.6" y="112.5">DDR3_D12</text>
<text x="366.6" y="110">DDR3_D13</text>
<text x="366.6" y="118.9">DDR3_D10</text>
<text x="366.6" y="116.3">DDR3_D11</text>
<text x="365.5" y="124">DDR3_D8</text>
<text x="365.5" y="121.4">DDR3_D9</text>
<text x="365.5" y="130.3">DDR3_D6</text>
<text x="365.5" y="127.8">DDR3_D7</text>
<text x="365.5" y="135.4">DDR3_D4</text>
<text x="365.5" y="132.8">DDR3_D5</text>
<text x="365.5" y="141.7">DDR3_D2</text>
<text x="365.5" y="139.2">DDR3_D3</text>
<text x="365.5" y="146.8">DDR3_D0</text>
<text x="365.5" y="144.3">DDR3_D1</text>
<text x="94.2" y="174.8">DDR3_DQS0_P</text>
<text x="180.6" y="174.8">DDR3_DQS1_P</text>
<text x="266.9" y="174.8">DDR3_DQS2_P</text>
<text x="352" y="174.8">DDR3_DQS3_P</text>
<text x="94.2" y="190">DDR3_DQS0_N</text>
<text x="180.6" y="190">DDR3_DQS1_N</text>
<text x="266.9" y="190">DDR3_DQS2_N</text>
<text x="352" y="190">DDR3_DQS3_N</text>
</g>
</svg>
